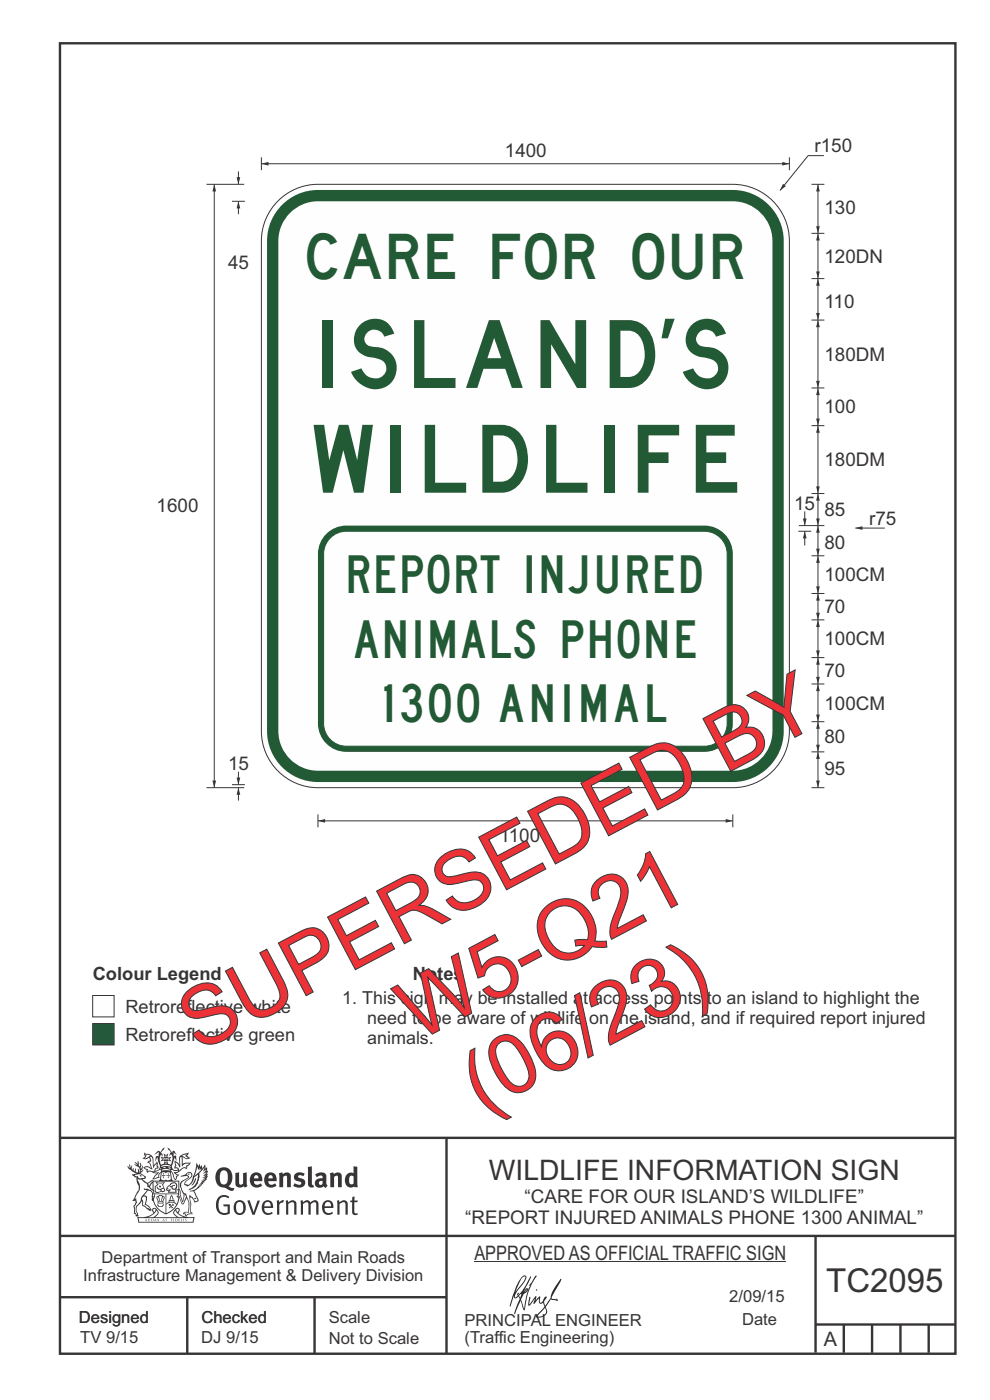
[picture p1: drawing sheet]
<svg xmlns="http://www.w3.org/2000/svg" width="210mm" height="297mm" viewBox="0 0 210 297" stroke-linecap="round" stroke-linejoin="round" font-family="sans-serif">
<g fill="none" stroke="#373435" stroke-width=".51">
<path d="M12.7 9.2h190v278h-190zM12.7 241.4h190M94.7 241.4v45.8M12.7 275.2h82M12.7 262.2h190.1M39.7 275.2v12M66.7 275.2v12M173 262.1v24.9M173 281h29.6M179 281v6M185 281v6M191 281v6"/>
<path d="M197 281v6"/>
</g>
<g fill="#373435">
<path d="M47 248.4a2.55 2.55 0 0 0 0 2.7l.3 .2a.81 .81 0 0 0 1-1v-.5a1.04 1.04 0 0 0-1.1-1.5zM46.3 248.1a1.82 1.82 0 0 1 2.1-.2 1.82 1.82 0 0 1 .9 1.8 2.29 2.29 0 0 1-.8 2l.7 .3h.5l-.2 .6a2.87 2.87 0 0 1-2-.7 2.12 2.12 0 0 1-1.7-3.1z" fill-rule="evenodd"/>
<path d="M49.9 248.9l.8-.2v2a.46 .46 0 0 0 .3 .6 .46 .46 0 0 0 .6-.3v-2.1l.7-.2v2.4l.2 .5-.5 .3-.3-.3a1.02 1.02 0 0 1-1.2 .3 1.02 1.02 0 0 1-.6-1.1z" fill-rule="evenodd"/>
<path d="M54 249.5l-.1 .5h.9a.49 .49 0 0 0-.2-.6 .49 .49 0 0 0-.6 .1zM53.4 249.1a1.34 1.34 0 0 1 1.6-.2 1.34 1.34 0 0 1 .6 1.5v.2h-1.7a.77 .77 0 0 0 .5 .8 .77 .77 0 0 0 .9-.4l.3 .5a1.59 1.59 0 0 1-2 .2 1.59 1.59 0 0 1-.5-2.1z" fill-rule="evenodd"/>
<path d="M57 249.5l-.1 .5h1a.49 .49 0 0 0-.2-.6 .49 .49 0 0 0-.7 .1zM56.4 249.1a1.34 1.34 0 0 1 1.6-.2 1.34 1.34 0 0 1 .7 1.5v.2h-1.8a.77 .77 0 0 0 .5 .8 .77 .77 0 0 0 .9-.4l.4 .5a1.59 1.59 0 0 1-2.1 .2 1.59 1.59 0 0 1-.5-2.1z" fill-rule="evenodd"/>
<path d="M59.2 248.9l.7-.2 .1 .4a.95 .95 0 0 1 1-.3 .95 .95 0 0 1 .7 .8v2.3h-.8v-2.3a.46 .46 0 0 0-.8 .1v2.2h-.8z" fill-rule="evenodd"/>
<path d="M62.6 249.1a1.75 1.75 0 0 1 2-.1l-.2 .5-.6-.2a.43 .43 0 0 0-.6 .3l.4 .3a1.04 1.04 0 0 1 1.2 1.1 1.04 1.04 0 0 1-1.4 1l-1.2-.4 .3-.6 1 .4 .4-.4a.88 .88 0 0 0-1-.5l-.4-.2-.1-.4z" fill-rule="evenodd"/>
<path d="M65.3 247.6l.8-.2 .1 3.8 .3 .2 .1 .4a.88 .88 0 0 1-1 0 .88 .88 0 0 1-.3-1z" fill-rule="evenodd"/>
<path d="M67.8 250.6a.43 .43 0 0 0-.1 .7 .43 .43 0 0 0 .7-.1v-.7zM66.8 249.1a1.7 1.7 0 0 1 2.4 .1v1.9l.3 .4-.4 .5-.5-.4a1.03 1.03 0 0 1-1.7-.1 1.03 1.03 0 0 1 .8-1.5h.7v-.4a.8 .8 0 0 0-1.2 .1z" fill-rule="evenodd"/>
<path d="M70 248.9l.7-.2 .1 .4a.95 .95 0 0 1 1-.3 .95 .95 0 0 1 .7 .8v2.3h-.8v-2.3a.46 .46 0 0 0-.8 .1v2.2h-.8z" fill-rule="evenodd"/>
<path d="M74.3 249.5a1.48 1.48 0 0 0 0 1.7h.5l.2-.1v-1.5l-.3-.2zM75 247.4l.8 .1 .1 4.4h-.7l-.1-.2a1.26 1.26 0 0 1-1.4 0 1.26 1.26 0 0 1-.5-1.3 1.29 1.29 0 0 1 .4-1.4 1.29 1.29 0 0 1 1.4-.1z" fill-rule="evenodd"/>
<path d="M46.4 253.9a1.72 1.72 0 0 1 2.3 0l-.3 .3a1.24 1.24 0 0 0-1.4-.2 1.24 1.24 0 0 0-.6 1.4 1.49 1.49 0 0 0 1.2 1.9l.7-.1v-1.3h-.8l-.1-.4h1.3v1.9a1.93 1.93 0 0 1-2.2 0 1.93 1.93 0 0 1-.7-2.2l.2-.8z" fill-rule="evenodd"/>
<path d="M50.4 255.1a1.65 1.65 0 0 0 .2 2.2 .99 .99 0 0 0 1-1.4 .78 .78 0 0 0-.4-.8 .78 .78 0 0 0-.8 0zM50 254.9a1.33 1.33 0 0 1 1.6-.1 1.33 1.33 0 0 1 .5 1.4 1.31 1.31 0 0 1-1.3 1.6 1.31 1.31 0 0 1-1.2-1.6v-.6z" fill-rule="evenodd"/>
<path d="M52.5 254.7l.4-.1 .9 2.6 .8-2.5h.5l-1.1 3h-.5z" fill-rule="evenodd"/>
<path d="M56.3 255.2l-.2 .7h1.3a.7 .7 0 0 0-.3-.8 .7 .7 0 0 0-.8 .1zM55.9 255a1.22 1.22 0 0 1 1.5-.2 1.22 1.22 0 0 1 .5 1.5h-1.8a.93 .93 0 0 0 .5 1 .93 .93 0 0 0 1.1-.2l.2 .3a1.43 1.43 0 0 1-1.8 .1 1.43 1.43 0 0 1-.6-1.7z" fill-rule="evenodd"/>
<path d="M58.7 254.7l.4-.1 .1 .5 .4-.4 .6-.1-.2 .5a.66 .66 0 0 0-.8 .7v1.9h-.4z" fill-rule="evenodd"/>
<path d="M60.6 254.7l.4-.1 .1 .5a.94 .94 0 0 1 1-.5 .94 .94 0 0 1 .8 .8v2.3h-.5l-.1-2.5a.81 .81 0 0 0-1.2 .3v2.2h-.4z" fill-rule="evenodd"/>
<path d="M63.7 254.7l.5-.1 .1 .5 .4-.3a.78 .78 0 0 1 1.1 .3 .9 .9 0 0 1 1-.5 .9 .9 0 0 1 .8 .8v2.3h-.5l-.1-2.5a.67 .67 0 0 0-1.1 .3v2.2h-.5v-2.4l-.4-.3-.7 .4v2.3h-.5z" fill-rule="evenodd"/>
<path d="M69 255.2l-.1 .7h1.3a.7 .7 0 0 0-.3-.8 .7 .7 0 0 0-.9 .1zM68.7 255a1.22 1.22 0 0 1 1.5-.2 1.22 1.22 0 0 1 .5 1.5h-1.8a.93 .93 0 0 0 .4 1 .93 .93 0 0 0 1.2-.2l.1 .3a1.44 1.44 0 0 1-1.7 .1 1.44 1.44 0 0 1-.6-1.7z" fill-rule="evenodd"/>
<path d="M71.4 254.7l.5-.1 .1 .5a.94 .94 0 0 1 1-.5 .94 .94 0 0 1 .8 .8v2.3h-.5l-.1-2.5a.81 .81 0 0 0-1.2 .3v2.2h-.4z" fill-rule="evenodd"/>
<path d="M74.7 253.9l.5-.1v.9h.7l-.1 .3h-.6v2.2l.1 .2h.5l.1 .3a.75 .75 0 0 1-1.2-.6v-2.1h-.4v-.3h.4z" fill-rule="evenodd"/>
<path d="M30.8 244.9l1.1 .3-.9 .5h-.4l.6-.5zM31.8 245.4h.2a2.44 2.44 0 0 1 .4 1.9l.1 .5 .7-1-.1 .6 .3 .3a.57 .57 0 0 0-.6 .7l-1-.1-.5 .2 .2-.5-.8-.3 .7-.1 .9 .5 .1-.1-.6-1.3-.2-.2h.5zM30.7 244.4l-.1 .5 .2 .4-.6 .4a1.04 1.04 0 0 0 1.4-.1l.2 .6-.3 .1-.2 .4a.94 .94 0 0 1 .8 1.1l-.2-.1a1.16 1.16 0 0 0-1.5-.1l.3 .4 .4 .2 .1 .5 .2 .1 .1-.2a.94 .94 0 0 1 1.1 .2l.8 .1-1.2 1.2a1.13 1.13 0 0 0 1.2-.2l.4-.1-.1-.4 .5-.8a.83 .83 0 0 0-.6 1.1l-.3-.1-.7 .4 1.1-1.4-.5 .1-.5-.1 1.3-.5-.1-.1-.9 .4v-.3l.2-.2 .3 .1 .1-.3-.2-.4v-.6l-.1-.4-.7 1v-.7a1.42 1.42 0 0 0-1.6-1.8z" fill-rule="evenodd"/>
<path d="M38.5 245.2l.5-.2 .7-.1-.6 .3 .8 .5h-.3zM38.3 245.5l.2-.1 .1 2a1.69 1.69 0 0 1 1.6-.6l-.8 .5 .1 .5a1.1 1.1 0 0 0-1.5 .6l-.1-.5-.2-.2h-.5l.3-.4-.3-.7a1.42 1.42 0 0 1 .8 1.1l.2-.1zM37.1 246.2l.1 1-.2 .3 .1 .4h.5l.1 .2a.96 .96 0 0 1-1.1-.1l-.1 .1a1.06 1.06 0 0 0 1.3 .2v.1a.72 .72 0 0 1-1 .2l.3 .5 .6 .2-.4 .2-.1 .6-.2-.3-.4-1.1-.4-.4 .4 .9a1.54 1.54 0 0 0 .7 1.2l.2-.3a.58 .58 0 0 1 .4-.8l.2-.1h-.3l-.5-.3 .9-.5a.93 .93 0 0 1 1.2-.5v.2l.2-.2 .1-.5a.99 .99 0 0 0 .7-.8l-1.3 .1-.3 .2-.1-1.4 .9 .4 .9-.3h-.4l-.5-.4 .4-.7-.6 .2a1.46 1.46 0 0 0-1.4 2.1v.4l-.2-.4z" fill-rule="evenodd"/>
<path d="M35.6 248.9l.2 .1-.1 .3 .4 .1h-.4v.6l-.1-.6h-.3l.3-.1z" fill-rule="evenodd"/>
<path d="M34.6 248.9l.2 .1v.3l.3 .1h-.3l-.1 .6v-.6h-.4l.4-.1z" fill-rule="evenodd"/>
<path d="M34.3 248.8a.57 .57 0 0 1 .9 .2 .57 .57 0 0 1 .9-.2l.2 1.4h-.2a.57 .57 0 0 1-.9 0 .69 .69 0 0 1-1.1 0zM34.2 248.1l-.3 2.1-.2 .4h3l-.2-.4-.3-2.1h-.2v.2l-.8-.1-.8 .1v-.2z" fill-rule="evenodd"/>
<path d="M34.2 252.4a.3 .3 0 0 0 .6 0 .3 .3 0 0 0-.6 0zM33.3 250.9l.3 .3-.3 .4a.79 .79 0 0 0 0 1.3l.8-.2-.1-.3a.55 .55 0 0 1-.7-.6l.1-.1 .2 .3 .3 .2 .8-.2-.4-.7 .4-.4-.7 .2zM33 250.7l1.1 .2 .9-.2-.4 .6 .4 1.2a.56 .56 0 0 1-.8 .3l-.2 .1a.73 .73 0 0 1-.9 .1 .73 .73 0 0 1-.3-1v-.4l.6-.4z" fill-rule="evenodd"/>
<path d="M35.6 251.8l.7-.4a.58 .58 0 0 1 1-.1 .58 .58 0 0 1-.4 .9l-.3-.3a.43 .43 0 0 1 .6-.4 .57 .57 0 0 0-.8 .2l-.2-.1-.3 .1 .4 .2a.55 .55 0 0 0 .9 .4v.5h-1.3l.3-.4-.1-.1-.6 .1 .2-.3-.2-.1zM35.4 251.8l-.1 .2a.39 .39 0 0 0 .2 .6h.3l-.2 .4h1.9l-.1-.8a.86 .86 0 0 0-.1-1.3 .86 .86 0 0 0-1.3 .4z" fill-rule="evenodd"/>
<path d="M36 254.8h.8v.2h-.8zM36.4 253.8l.2 .8h-.4zM36.4 253.5l-.3 .5-.1 .6h-.2v.4l-.7 .4 .2 .1a1.48 1.48 0 0 1 2.1 .2l.2-.1-.6-.5v-.5h-.2l-.1-.6z" fill-rule="evenodd"/>
<path d="M35.8 255.4l.4 .1 .1 .3 .3-.2-.2-.2a.38 .38 0 0 1 .5 .5l-.2-.2-.3 .2 .3 .2-.3 .3-.1-.4-.4 .4-.1-.2 .4-.3-.1-.1-.2 .1z" fill-rule="evenodd"/>
<path d="M34.5 254h.2v.2l-.2 .6h-.2zM33.6 255.3h.9v.2a.55 .55 0 0 1-.8 .4v-.2l-.2-.1zM33.4 254h.2l.2 .8h-.2zM33.6 255l.8-.1 .1 .2h-.8zM33.8 253.7h.5l-.2 1.1h-.1zM33.3 253.8l-.1 .3 .3 1.1a.48 .48 0 0 0-.1 .6 .48 .48 0 0 0 .5 .2h.5a.49 .49 0 0 0 .2-.8l.3-1.1-.1-.3a1.42 1.42 0 0 0-1.5 0z" fill-rule="evenodd"/>
<path d="M33.7 251.5l.4 .1 .1 .3h-.3z" fill-rule="evenodd"/>
<path d="M41.3 250.1l.3-.2-.2 .8-.6 .8h-.2l.5-.7z" fill-rule="evenodd"/>
<path d="M39.7 249l.3-.2 .5 .2a.88 .88 0 0 1-.6 1.1 1.22 1.22 0 0 0-.8 1.3l.5 .2a.72 .72 0 0 0 .9-.4l.5-.8 .2-.6 .8-.6v.2a2.85 2.85 0 0 1-2 2.9l.1 .1a2.13 2.13 0 0 0 1.9-1.5v-.3a2.01 2.01 0 0 0 .3-1.7l1.1-1.3-.4 1 .7-.5-.7 1 .8-.4-.8 .8 .7-.2-.9 .6 .8-.1-.8 .4h.7l-.8 .3 .3 .2h-.4l.2 .3h-.4l.2 .3h-.4l.1 .2h-.1a2.16 2.16 0 0 1-2 1.1l.1 .2 .4-.1a.76 .76 0 0 1 .7 .8l.5 1.2-.6 .2a1.45 1.45 0 0 0-1.1-1.3l.2 1.8-.1 1.8 .4 .3a1.07 1.07 0 0 0-1.2 .4v-.3l-.5-.2a.87 .87 0 0 1 1.1-.1v-.7a4.4 4.4 0 0 0-.6-3.1l-.1-.3h-.2a2.16 2.16 0 0 1-.7-2.2l.3-.4 1.2-.7a.55 .55 0 0 0-.4-.8zM37.8 252.4a.76 .76 0 0 1 .3 1.1l.6 1.6 .4-1.7 .2 .1a.61 .61 0 0 1-.1 .9l-.3 .8-.2 .1-.7-1.6-.3 .1a1.18 1.18 0 0 0 .1-1.4zM41.8 247.5l.2 .7 .3-.5v.6l.4-.5a1.9 1.9 0 0 1-1.2 1.4l-.3 .3zM38.2 249.6l1.4-.2 .2 .2v.3l-.5 .2a1.26 1.26 0 0 0-.9 1.9l.2 .7a1.84 1.84 0 0 1 .1 2.1l-.4-1.4a.96 .96 0 0 0-.4-1.2l-.4 .2a.78 .78 0 0 1 0 1.3l.1 .3h.4l.4 1.1a.38 .38 0 0 0 .2 .4 .38 .38 0 0 0 .4-.1l.6-1.2a2.94 2.94 0 0 1 .4 2.5l-.1 .4h-.8l-.3 .4v.2l.4-.1 .1 .4 .2 .1a1.02 1.02 0 0 1 1.3-.5v-.4l-.3-.1 .1-1.8-.3-1.3h.1a1.14 1.14 0 0 1 .8 1 .63 .63 0 0 0 .8-.2 .63 .63 0 0 0-.2-.9l-.6-1.2 .9-.6 .2-.4h.3l-.1-.2h.4l-.1-.3h.3l-.1-.3 .5-.1-.2-.2 .6-.4v-.2h-.2l.4-.5h-.3l.3-.5-.4 .1 .4-.5v-.3l-.3 .2 .2-.7-.1-.2-.4 .3v-.8l-.6 .8-.2-.8-.2 .5-.3-.7-.1 .6-.5-.8-.1 1.4-.6 1.8a1.81 1.81 0 0 1-1 1.5l-.6-.2a1.75 1.75 0 0 1 1.1-1.2 .75 .75 0 0 0 .1-1.3 .75 .75 0 0 0-1.2 .4z" fill-rule="evenodd"/>
<path d="M41.2 254.1h.3l.2 .2-.4 .1z" fill-rule="evenodd"/>
<path d="M29.4 258.4h11.6l-.1 .8h-11.4zM31.3 258.2l.5-.1a2.48 2.48 0 0 0 1.4-1.3l.3 .5-.5 .6-.5 .3zM32.5 256.6l.3-.2 .2 .1-.3 .7zM37.2 256.8a2.65 2.65 0 0 0 1.8 1.4h-1.1l-.5-.3-.5-.6zM37.4 256.5l.2-.1 .3 .2-.3 .6zM29.2 258.2l.1 1.2h11.8l.2-1.1-.2-.1a4.1 4.1 0 0 1-3.3-.9l.3-.4-.1-.6a1.06 1.06 0 0 0-1.3 1l.2 .4 .6 .5h-4.7l.3-.1a.84 .84 0 0 0 .6-.8 .84 .84 0 0 0-.5-.8l-.3-.2h-.5l-.1 .6 .3 .4a4.2 4.2 0 0 1-3.4 .9z" fill-rule="evenodd"/>
<path d="M31 258.7l.1 .2h-.2zM31 258.5l-.3 .6 .4-.2 .2 .2z" fill-rule="evenodd"/>
<path d="M31.3 258.6h.3v.4a.25 .25 0 0 0 .2-.1 .25 .25 0 0 0-.1-.3h.1a.29 .29 0 0 1 0 .4 .29 .29 0 0 1-.4 0 .29 .29 0 0 1 0-.4z" fill-rule="evenodd"/>
<path d="M32.2 258.6a.22 .22 0 0 1 .3 .2 .22 .22 0 0 1-.3 .2zM32 258.6l.1 .4a.33 .33 0 0 0 .4 0 .33 .33 0 0 0 0-.4 .33 .33 0 0 0-.5 0z" fill-rule="evenodd"/>
<path d="M32.9 258.7l.1 .2h-.2zM32.9 258.5l-.2 .6 .3-.2 .2 .2z" fill-rule="evenodd"/>
<path d="M33.3 258.6h.2l.1 .1 .2-.1-.2 .2 .2 .3-.3-.3-.1 .3h-.1l.2-.3z" fill-rule="evenodd"/>
<path d="M34.7 258.7l.1 .2h-.2zM34.7 258.5l-.3 .6 .4-.2 .2 .2z" fill-rule="evenodd"/>
<path d="M35 258.5h.5l-.2 .1v.5h-.2l.1-.5z" fill-rule="evenodd"/>
<path d="M36.2 258.6l.3-.1-.1 .1v.2h.1h-.1v.3h-.2z" fill-rule="evenodd"/>
<path d="M36.7 258.6h.2v.5h-.2z" fill-rule="evenodd"/>
<path d="M37.3 258.6a.22 .22 0 0 1 .3 .2 .22 .22 0 0 1-.3 .2zM37.1 258.6v.4a.33 .33 0 0 0 .5 0 .33 .33 0 0 0 0-.4 .33 .33 0 0 0-.5 0z" fill-rule="evenodd"/>
<path d="M37.8 258.6l.4-.1-.2 .1v.2h.1h-.1v.2l.2 .1h-.4z" fill-rule="evenodd"/>
<path d="M38.4 258.6h.2l-.1 .4 .2 .1h-.3z" fill-rule="evenodd"/>
<path d="M38.9 258.6h.2v.5h-.2z" fill-rule="evenodd"/>
<path d="M39.3 258.6h.2h-.1l.2 .3-.2 .2-.1-.1v-.1l.2 .1z" fill-rule="evenodd"/>
<path d="M34.2 247.4a1.51 1.51 0 0 1 2 .2 2.67 2.67 0 0 0-2.1 0zM35.7 247.6l.4 .1 .1 .3-.4-.1zM34.6 247.6h.5l.1 .2h-.4zM34 247.8l.3 .2h-.3zM34.9 246.9l.3-.2 .3 .2zM34.9 245.6l.2 .1v.3h-.2zM35 245.1l.2 .2 .2-.2-.1 .3h-.2zM35.1 246.3h.2l.1 .4-.2-.2-.2 .2zM35.3 245.7l.2-.1v.4h-.2zM34.4 245.7h.3l.1 .3-.4 .1 .2-.2zM35.7 245.7h.3l-.2 .2 .2 .2-.4-.1zM32.7 244.9l1-.5-.1 1-.2-.2-.3 .2-.3 1.1 .5-1 .3 .9a1.84 1.84 0 0 1 .2 1.7l.4 .1a2.48 2.48 0 0 1 2.2 0l.2-.2-.2-.7 .7-1.8 .4 .7-.2-1-.2-.1-.2 .3v-.9l.6 .4-.6-.8-.3 .1-.1 .4-.5-.9-.5-.3 .2 .5 .6 .5-.5 .8 .4-.4a2.06 2.06 0 0 1 0 2.3l-.5-.2-.2-.6 .1-.1 .8 .2-.4-.5 .4-.5-.7 .2-.2-.2 .2-.7-.5 .4-.5-.4 .2 .7-.2 .2-.7-.2 .4 .5-.4 .5 .8-.2 .1 .1-.2 .6-.5 .2a2.02 2.02 0 0 1 0-2.2l.3 .5-.1-.7-.3-.1 .8-1.2-.4 .3-.5 .8-.2-.3a.8 .8 0 0 0-.8 .5z" fill-rule="evenodd"/>
<path d="M29.2 250.1l.3 .1a.61 .61 0 0 1 .8 .4l.3 .2a.8 .8 0 0 1 .6 1l.4 .1 .5 .5a1 1 0 0 1 .5 1.1l-.1 .7v-.5h-.1a.96 .96 0 0 0-.8-1.3l-.2-.2h-.7l-.1-.1-.1 .1 .1 .3h.6l-1.2 1.3-.2 1-.4 .6a1.33 1.33 0 0 0-.5 1.8l.2 .5a1.26 1.26 0 0 1-.5-1.5l-.1-.3a1.56 1.56 0 0 0 .4-1.7l-.3 .2 .2-.5a3.2 3.2 0 0 0 .7-3zM30.4 253.9h.4a2.06 2.06 0 0 1-.1 1.6l.7 .5 .4 .4-.6-.1-.8-.6-.1-.9a.51 .51 0 0 1 .1-.9zM28.6 249.3a1.52 1.52 0 0 1 2.1 .5l-1.1 .2-.2-.1-.1-.4h-.5zM27.5 247v.8l-.3-.4h-.1a3.1 3.1 0 0 0 1.9 1.6l-1 .1 .5 .6 .5 .1 .1 1.1a1.84 1.84 0 0 1-.3 2.5l-.4 .9-.3 .4 .2 .1 .4-.1 .1 .4-.2 .5-.3 .2 .1 1.7h.2l.3 .5 .1 .1 .4-.1-.1-.5a1.3 1.3 0 0 1-.1-1.7l.9-1 .1 1.1 .6 .2 .5 .5 .1-.1 .2 .3h.5a1.85 1.85 0 0 0-1.2-1.4l.1-.3a1.39 1.39 0 0 0 0-1.4l-.5-.1 .5-.5a.66 .66 0 0 1 .9-.4 .66 .66 0 0 1 .3 .9l-.1 .4 .2-.1v.2l-.1 .3 .2 .5 .1-.3a2.24 2.24 0 0 0 .1-2.2 .73 .73 0 0 1-.7-.7 .73 .73 0 0 1 .6-.7v-.2a.94 .94 0 0 0-.9 .8 .48 .48 0 0 1-.1-.6 .48 .48 0 0 1 .5-.2l.5-.3a.51 .51 0 0 0-.8 .2l-.5 .2-1-.8h.6l.2-.5-1.2-.7 .5-.5v-.3l-.5 .4 .1-.2a.69 .69 0 0 0 .2-1v.4l-.2 .3v-1.1l-.3-.2 .1 .6-.1 .2-.4-1.3v.7l-.6-.4 .5 .7-.6-.2 .3 .3a1 1 0 0 1 .7 1.4l-.2-.8v.9l-.5-.2v-.8l-.2 .7-.2-.1-.1-.6-.2 .4-.2-.2 .1-.7-.2 .5z" fill-rule="evenodd"/>
<path d="M29.6 249.4l.2-.1 .3 .2z" fill-rule="evenodd"/>
<path d="M32.4 250.5h5.6v2l-.2-.1v-1.7h-5.2v2.5h5.2v-.8l.1 .2-.1 1.1v-.3h-2.5v4a4.1 4.1 0 0 0 2.6-3.6l.1-.1a4 4 0 0 1-2.8 3.9 4.2 4.2 0 0 1-2.8-4.7l.1 1.2 .1-.1a3.8 3.8 0 0 0 2.5 3.4v-4h-2.5l-.2-.9z" fill-rule="evenodd"/>
<circle cx="40" cy="249.1" r=".17"/>
</g>
<path d="M100.6 267.7h66.2" fill="none" stroke="#373435" stroke-width=".21"/>
<g fill="#252726">
<path d="M111.6 273.7l.2-.2-.5 .7zM110.4 274.5l.3 .1-.3 .7-.3-.4zM110.9 270.9l.5-.1a9.3 9.3 0 0 1-2 3.2l-.1 .2 1-2.5zM110.6 271a14.7 14.7 0 0 0-2.2 4.9l-.3 1.2 .1 .1 .8-2.4a.42 .42 0 0 0 .2 .7 .42 .42 0 0 0 .6-.3l.2-.2 .2 .6-1.1 3.1h.2l1.1-2.8 .6 1.9 .2 .2 .2-.5a13.5 13.5 0 0 1 2-6.2l.5-.5-.2-.2-1.6 2.1 .4-.1a14.9 14.9 0 0 0-1.3 5.1l-.4-1.2a1.39 1.39 0 0 1 .2-1.8l.1-.2a.92 .92 0 0 0 .8-1.2 .75 .75 0 0 0-.7 .7l-.2 .2 1.6-3.4h-.1l-.4 .7a10.5 10.5 0 0 1-2.2 3.2l.2-.4a.32 .32 0 0 0-.4 .2 .32 .32 0 0 0 .1 .4l-.5 .4a3.2 3.2 0 0 1 1.1-2.3l.5-.6a2.49 2.49 0 0 0 .7-1.6l-.3-.2z" fill-rule="evenodd"/>
<path d="M115.6 277.5a1.15 1.15 0 0 1 .1 1.3 1.15 1.15 0 0 1-1.2 .5h-.5zM112.3 275.1l-.3 1.7 .3 .2 1.2-1.5-.3 1.1 1.1-1.2a.94 .94 0 0 0 .4 1.2l.5-.3 .3 .9-1.2 1.3a.98 .98 0 0 0-.5 1 1.9 1.9 0 0 0 2.3-1.3l-.1-.3a1.02 1.02 0 0 1 .3-1.4l.5-.9 1.5 .3-.2-.5v.3l-1.1-.2v-.2l2-3.6 .1-.3-.1-.1-1.8 2.7a6.6 6.6 0 0 1-1.5 3l-.2-.2a1.01 1.01 0 0 1 .4-1.4l.1-.2-.3-.2-.3 .5-.2 .5-.5 .4-.2-.4 .1-.9-.2-.1-.8 .9 .2-.9h-.1l-1.4 1.7 .2-1.4v-.1z" fill-rule="evenodd"/>
<path d="M113.7 273.5l.3 .3h-.3z" fill-rule="evenodd"/>
</g>
<path d="M19.7 217.1h4.5v4.6h-4.5z" fill-rule="evenodd" fill="#245a3b" stroke="#373435" stroke-width=".21"/>
<g fill="#fefefe" stroke="#373435" stroke-width=".21">
<path d="M19.7 211.2h4.5v4.5h-4.5z" fill-rule="evenodd"/>
<path d="M59 42.6a12 12 0 0 1 8.4-3.5h88a12 12 0 0 1 12 12v104a12 12 0 0 1-12 12h-88a12 12 0 0 1-12-12v-104a12 12 0 0 1 3.6-8.5z" fill-rule="evenodd"/>
</g>
<path d="M60.3 43a10.8 10.8 0 0 1 7.1-2.7h88a10.8 10.8 0 0 1 10.8 10.8v104a10.8 10.8 0 0 1-10.8 10.8h-88a10.8 10.8 0 0 1-10.8-10.8v-104a10.8 10.8 0 0 1 3.7-8.1z" fill-rule="evenodd" fill="#225a35"/>
<path d="M61.5 45.2a8.4 8.4 0 0 1 5.9-2.5h88a8.4 8.4 0 0 1 8.4 8.4v104a8.4 8.4 0 0 1-8.4 8.4h-88a8.4 8.4 0 0 1-8.4-8.4v-104a8.4 8.4 0 0 1 2.5-5.9z" fill-rule="evenodd" fill="#fefefe"/>
<path d="M173.5 131.5v8" fill="none" stroke="#373435" stroke-width=".21"/>
<g fill="#373435">
<path d="M173.5 131.5l.4 1.5h-.8z"/>
<path d="M173.1 138h.8l-.4 1.5z"/>
</g>
<path d="M173.5 145.1v8" fill="none" stroke="#373435" stroke-width=".21"/>
<g fill="#373435">
<path d="M173.5 145.1l.4 1.5h-.8z"/>
<path d="M173.1 151.6h.8l-.4 1.5z"/>
</g>
<path d="M174.8 33h-3.4l-5.9 7.4M172.1 131.5h2.8" fill="none" stroke="#373435" stroke-width=".21"/>
<path d="M166.1 39l.6 .5-1.2 .9z" fill="#373435"/>
<path d="M55.4 34.7h112" fill="none" stroke="#373435" stroke-width=".21"/>
<g fill="#373435">
<path d="M165.9 34.3l1.5 .4-1.5 .4z"/>
<path d="M55.4 34.7l1.6-.4v.8z"/>
</g>
<path d="M167.4 33.4v2.7M173.5 39.1v10.4" fill="none" stroke="#373435" stroke-width=".21"/>
<g fill="#373435">
<path d="M173.5 39.1l.4 1.5h-.8z"/>
<path d="M173.1 48h.8l-.4 1.5z"/>
</g>
<path d="M169.5 111.5h5.4M172.1 139.5h2.8M172.1 125.9h2.8M173.5 125.9v5.6M172.1 153.1h2.8" fill="none" stroke="#373435" stroke-width=".21"/>
<g fill="#373435">
<path d="M173.1 130h.8l-.4 1.5z"/>
<path d="M173.5 125.9l.4 1.5h-.8z"/>
</g>
<path d="M173.5 111.5v6.4" fill="none" stroke="#373435" stroke-width=".21"/>
<g fill="#373435">
<path d="M173.1 116.4h.8l-.4 1.5z"/>
<path d="M173.5 111.5l.4 1.5h-.8z"/>
</g>
<path d="M172.1 117.9h2.8M173.5 117.9v8" fill="none" stroke="#373435" stroke-width=".21"/>
<g fill="#373435">
<path d="M173.5 117.9l.4 1.5h-.8z"/>
<path d="M173.1 124.4h.8l-.4 1.5z"/>
</g>
<path d="M173.5 104.7v6.8" fill="none" stroke="#373435" stroke-width=".21"/>
<g fill="#373435">
<path d="M173.5 104.7l.4 1.5h-.8z"/>
<path d="M173.1 110h.8l-.4 1.5z"/>
</g>
<path d="M172.1 90.3h2.8M173.5 90.3v14.4M172.1 104.7h2.8" fill="none" stroke="#373435" stroke-width=".21"/>
<g fill="#373435">
<path d="M173.1 103.2h.8l-.4 1.5z"/>
<path d="M173.5 90.3l.4 1.5h-.8z"/>
</g>
<path d="M173.5 82.3v8" fill="none" stroke="#373435" stroke-width=".21"/>
<g fill="#373435">
<path d="M173.5 82.3l.4 1.5h-.8z"/>
<path d="M173.1 88.8h.8l-.4 1.5z"/>
</g>
<path d="M172.1 59.1h2.8M173.5 49.5v9.6M172.1 82.3h2.8" fill="none" stroke="#373435" stroke-width=".21"/>
<g fill="#373435">
<path d="M173.1 57.6h.8l-.4 1.5z"/>
<path d="M173.5 49.5l.4 1.5h-.8z"/>
</g>
<path d="M172.1 49.5h2.8M173.5 59.1v8.8M172.1 67.9h2.8" fill="none" stroke="#373435" stroke-width=".21"/>
<g fill="#373435">
<path d="M173.5 59.1l.4 1.5h-.8z"/>
<path d="M173.1 66.4h.8l-.4 1.5z"/>
</g>
<path d="M55.4 33.4v2.7M172.1 39.1h2.8M173.5 139.5v5.6" fill="none" stroke="#373435" stroke-width=".21"/>
<g fill="#373435">
<path d="M173.1 143.6h.8l-.4 1.5z"/>
<path d="M173.5 139.5l.4 1.5h-.8z"/>
</g>
<path d="M173.5 153.1v6.4" fill="none" stroke="#373435" stroke-width=".21"/>
<g fill="#373435">
<path d="M173.1 158h.8l-.4 1.5z"/>
<path d="M173.5 153.1l.4 1.5h-.8z"/>
</g>
<path d="M172.1 145.1h2.8M173.5 159.5v7.6M172.1 167.1h2.8" fill="none" stroke="#373435" stroke-width=".21"/>
<g fill="#373435">
<path d="M173.5 159.5l.4 1.5h-.8z"/>
<path d="M173.1 165.6h.8l-.4 1.5z"/>
</g>
<path d="M169.3 112.7h2.8M170.7 108.5v3" fill="none" stroke="#373435" stroke-width=".21"/>
<path d="M170.3 110h.8l-.4 1.5z" fill="#373435"/>
<path d="M170.7 112.7v3" fill="none" stroke="#373435" stroke-width=".21"/>
<path d="M170.7 112.7l.4 1.5h-.8z" fill="#373435"/>
<path d="M181.4 112h6.3M172.1 159.5h2.8" fill="none" stroke="#373435" stroke-width=".21"/>
<path d="M181.4 112l1.5-.4v.8z" fill="#373435"/>
<path d="M173.5 67.9v14.4" fill="none" stroke="#373435" stroke-width=".21"/>
<g fill="#373435">
<path d="M173.1 80.8h.8l-.4 1.5z"/>
<path d="M173.5 67.9l.4 1.5h-.8z"/>
</g>
<path d="M69.2 113.3a6 6 0 0 1 4.2-1.8h76a6 6 0 0 1 6 6v36a6 6 0 0 1-6 6h-76a6 6 0 0 1-6-6v-36a6 6 0 0 1 1.8-4.2z" fill-rule="evenodd" fill="#225a35"/>
<path d="M70.4 113.8a4.8 4.8 0 0 1 3-1.1h76a4.8 4.8 0 0 1 4.8 4.8v36a4.8 4.8 0 0 1-4.8 4.8h-76a4.8 4.8 0 0 1-4.8-4.8v-36a4.8 4.8 0 0 1 1.8-3.7z" fill-rule="evenodd" fill="#fefefe" stroke="#225a35" stroke-width=".21"/>
<path d="M67.4 174.1h88" fill="none" stroke="#373435" stroke-width=".21"/>
<g fill="#373435">
<path d="M153.9 173.7l1.5 .4-1.5 .4z"/>
<path d="M67.4 174.1l1.6-.4v.8z"/>
</g>
<path d="M50.6 167.1v2.7M67.4 172.8v2.7M155.4 172.8v2.7" fill="none" stroke="#373435" stroke-width=".21"/>
<path d="M50.6 167.1l.4 1.5h-.8z" fill="#373435"/>
<path d="M50.6 42.7v2.7" fill="none" stroke="#373435" stroke-width=".21"/>
<path d="M50.6 42.7l.4 1.5h-.8z" fill="#373435"/>
<path d="M50.6 163.7v2.8" fill="none" stroke="#373435" stroke-width=".21"/>
<path d="M50.2 165h.8l-.4 1.5z" fill="#373435"/>
<path d="M50.6 36.4v2.7" fill="none" stroke="#373435" stroke-width=".21"/>
<path d="M50.2 37.6h.8l-.4 1.5z" fill="#373435"/>
<path d="M43.8 39.1h8M45.5 39.1v128M49.2 42.7h2.7M43.8 167.1h8M49.2 166.5h2.7" fill="none" stroke="#373435" stroke-width=".21"/>
<g fill="#373435">
<path d="M45.5 39.1l.3 1.5h-.7z"/>
<path d="M45.1 165.6h.7l-.3 1.5z"/>
</g>
<g font-size="17.6" fill="#ed3237">
<text x="88.6" y="221" transform="rotate(-28 88.6 221)">W5-Q21</text>
<text x="42.1" y="223.3" transform="rotate(-28 42.1 223.3)">SUPERSEDED BY</text>
<text x="102.1" y="236.2" transform="rotate(-28 102.1 236.2)">(06/23)</text>
</g>
<g font-size="14.4" fill="#225a35">
<text x="140.3" y="78">’</text>
<text x="68.4" y="82.3">ISLAND S</text>
<text x="66.5" y="104.5">WILDLIFE</text>
</g>
<text font-size="9.6" fill="#225a35" x="65.2" y="59.1">CARE FOR OUR</text>
<g font-size="8" fill="#225a35">
<text x="74" y="125.9">REPORT INJURED</text>
<text x="75.3" y="139.5">ANIMALS PHONE</text>
<text x="81.6" y="153.1">1300 ANIMAL</text>
</g>
<text font-size="7" fill="#373435" x="175.3" y="274.2">TC2095</text>
<text font-size="6" fill="#373435" x="103.7" y="250.4">WILDLIFE INFORMATION SIGN</text>
<g font-size="4.2" fill="#373435">
<text x="100.6" y="267.2">APPROVED AS OFFICIAL TRAFFIC SIGN</text>
<text x="174.7" y="285.6">A</text>
</g>
<g font-size="4" fill="#373435">
<text x="107.1" y="33.3">1400</text>
<text x="172.8" y="32.3">r150</text>
<text x="174.9" y="45.3">130</text>
<text x="48.4" y="57">45</text>
<text x="174.9" y="55.7">120DN</text>
<text x="174.9" y="65.3">110</text>
<text x="174.9" y="76.5">180DM</text>
<text x="174.9" y="87.7">100</text>
<text x="174.9" y="98.9">180DM</text>
<text x="33.2" y="108.5">1600</text>
<text x="168.5" y="108.2">15</text>
<text x="174.9" y="109.5">85</text>
<text x="184.4" y="111.3">r75</text>
<text x="174.9" y="116.5">80</text>
<text x="174.9" y="123.3">100CM</text>
<text x="174.9" y="130.1">70</text>
<text x="174.9" y="136.9">100CM</text>
<text x="174.9" y="143.7">70</text>
<text x="174.9" y="150.5">100CM</text>
<text x="174.9" y="157.7">80</text>
<text x="48.4" y="163.3">15</text>
<text x="174.9" y="164.5">95</text>
<text x="106" y="178.7">1100</text>
<text x="111.3" y="255.3">“CARE FOR OUR ISLAND’S WILDLIFE”</text>
<text x="98.7" y="259.7">“REPORT INJURED ANIMALS PHONE 1300 ANIMAL”</text>
</g>
<g font-size="3.9" fill="#373435">
<text x="19.7" y="207.9">Colour Legend</text>
<text x="87.6" y="207.9">Notes</text>
<text x="26.6" y="214.8">Retroreflective white</text>
<text x="26.6" y="220.8">Retroreflective green</text>
</g>
<g font-size="3.8" fill="#373435">
<text x="72.6" y="212.9">1. This sign may be installed at access points to an island to highlight the</text>
<text x="77.9" y="217.1">need to be aware of wildlife on the island, and if required report injured</text>
<text x="77.9" y="221.4">animals.</text>
</g>
<g font-size="3.5" fill="#373435">
<text x="21.6" y="267.9">Department of Transport and Main Roads</text>
<text x="17.7" y="271.8">Infrastructure Management &amp; Delivery Division</text>
<text x="16.7" y="280.6">Designed</text>
<text x="42.7" y="280.6">Checked</text>
<text x="69.7" y="280.6">Scale</text>
<text x="98.5" y="281.3">PRINCIPAL ENGINEER</text>
<text x="154.7" y="276.2">2/09/15</text>
<text x="157.4" y="281.2">Date</text>
<text x="17" y="284.8">TV 9/15</text>
<text x="42.7" y="284.8">DJ 9/15</text>
<text x="69.7" y="285.2">Not to Scale</text>
<text x="98.5" y="284.8">(Traffic Engineering)</text>
</g>
</svg>
